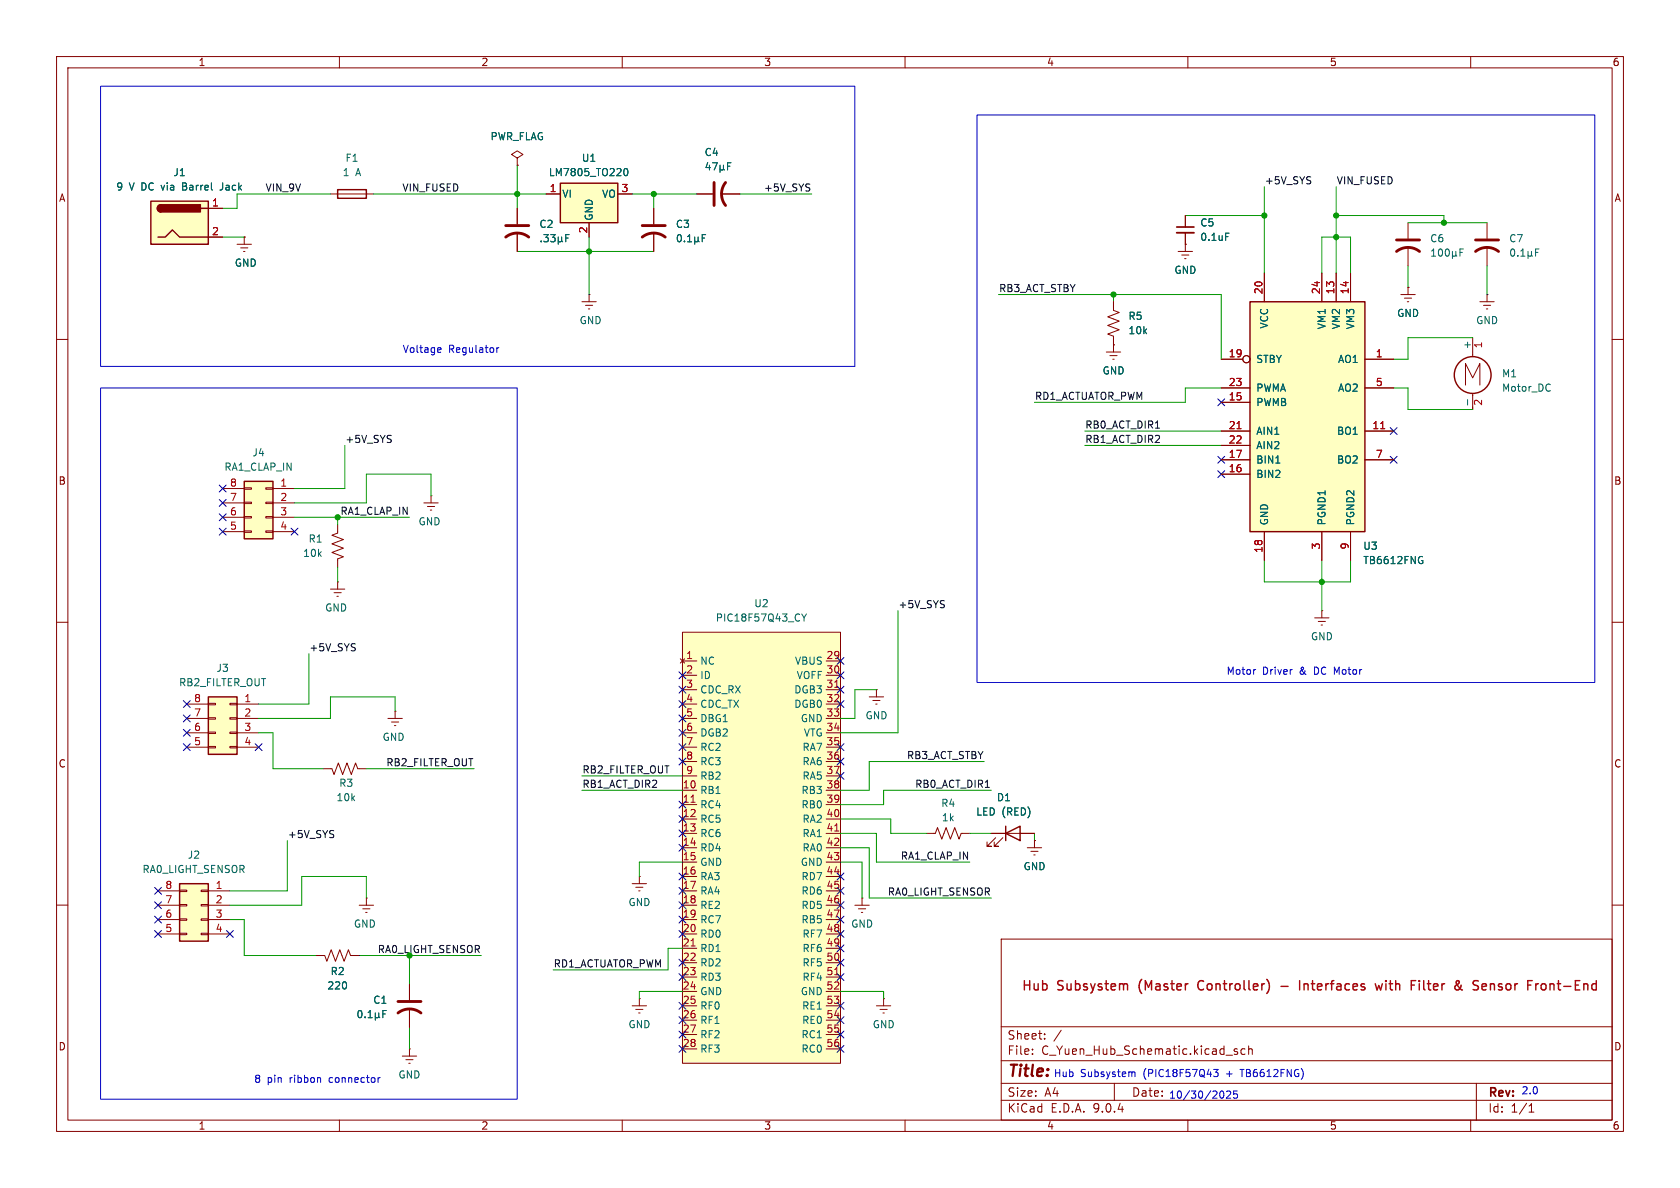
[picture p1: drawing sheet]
<svg xmlns="http://www.w3.org/2000/svg" width="297mm" height="210mm" viewBox="0 0 297 210" stroke-linecap="round" stroke-linejoin="round" font-family="sans-serif">
<g fill="none" stroke="#840000" stroke-width=".18">
<path d="M10 10h277v190h-277zM12 12h273v186h-273zM60 10v2M110 10v2M160 10v2M210 10v2M260 10v2M196.8 53.3v1.6l1.1 .3-2.1 .8 2.1 .8-2.1 .7 2.1 .8-2.1 .8 1 .3v1.6M10 60h2M285 60h2M10 110h2M232.4 109.2h2.5"/>
<path d="M233 109.9h1.3M233.6 110.5h.2M233.7 108h.1M233.7 108v1.2M285 110h2M10 160h2M177 166h108v32h-108zM285 160h2M60 198v2M110 198v2M160 198v2M177 194.5h108"/>
<path d="M177 191.5h108M177 187.5h108M177 181.5h108M182.5 186.3v.1M182.5 185.5v.1M184.7 183.6v.1M184.7 182.8v.1M187.6 182.1l-1.3 2M197 191.5v3M210 198v2M218.7 185.5l-.3-.1-.2 .2v.2l.5 .2v.3h-.5M220.1 185.5l-.4-.1-.3 .3v.4l.1 .2h.6"/>
<path d="M220.7 185.5l.3-.1 .3 .1 .1 .9M220.7 184.9v1.5M260 198v2M261 191.5v6.5M270.3 196.6h.9M270.3 195.5l.4-.4v1.5"/>
</g>
<path d="M120.6 111.8h28v76.2h-28z" fill="#ffffc2"/>
<g fill="none" stroke="#840000" stroke-width=".18">
<path d="M59.7 92.7v1.5l-1 .4 2 .8-2 .7 2 .8-2 .8 2 .7-1 .4v1.5M74.9 88.9h2.6M75.6 89.5h1.2M76.1 90.2h.2M76.2 87.6h.1M76.2 87.6v1.3M58.4 104.1h2.6M59.1 104.8h1.2M59.6 105.4h.2M59.7 102.9h.1M59.7 102.9v1.2M120.3 116.5l.7 .7"/>
<path d="M120.6 111.8h28v76.2h-28zM120.6 116.8h2.6M120.6 119.4h2.6M121 116.5l-.7 .7M146 116.8h2.6M146 119.4h2.6M120.6 121.9h2.6M120.6 124.5h2.6M120.6 127h2.6M120.6 129.5h2.6M120.6 132.1h2.6M120.6 134.6h2.6"/>
<path d="M120.6 137.2h2.6M120.6 139.7h2.6M146 121.9h2.6M146 124.5h2.6M146 127h2.6M146 129.5h2.6M146 132.1h2.6M146 134.6h2.6M146 137.2h2.6M146 139.7h2.6M120.6 142.2h2.6M120.6 144.8h2.6"/>
<path d="M120.6 147.3h2.6M120.6 149.9h2.6M120.6 152.4h2.6M120.6 154.9h2.6M120.6 157.5h2.6M146 142.2h2.6M146 144.8h2.6M146 147.3h2.6M146 149.9h2.6M146 152.4h2.6M146 154.9h2.6M146 157.5h2.6"/>
<path d="M120.6 160h2.6M120.6 162.6h2.6M120.6 165.1h2.6M120.6 167.6h2.6M120.6 170.2h2.6M120.6 172.7h2.6M120.6 175.3h2.6M120.6 177.8h2.6M146 160h2.6M146 162.6h2.6M146 165.1h2.6M146 167.6h2.6"/>
<path d="M146 170.2h2.6M146 172.7h2.6M146 175.3h2.6M146 177.8h2.6M120.6 180.3h2.6M120.6 182.9h2.6M120.6 185.4h2.6M146 180.3h2.6M146 182.9h2.6M146 185.4h2.6"/>
</g>
<path d="M147.6 121.5h.7M122.2 141.8h.7M147.6 146.9h.7M122.2 167.2h.7M147.6 172.3h.7" fill="none" stroke="#a90000" stroke-width=".18"/>
<path d="M141.7 108.5l.4 .7M142.1 109.2v.6M142.6 108.5l-.5 .7" fill="none" stroke="#006464" stroke-width=".18"/>
<path d="M43.2 85.1h5.1v10.2h-5.1z" fill="#ffffc2"/>
<path d="M43.2 85.1h5.1v10.2h-5.1z" fill="none" stroke="#840000" stroke-width=".25"/>
<g fill="none" stroke="#840000" stroke-width=".18">
<path d="M91.4 27.9l1.1-.6-1.1-.6-1 .6 1 .6v1.3M91.4 29.2h.1M247.6 52.1h2.6M248.3 52.7h1.3M248.8 53.3h.2M248.9 50.8h.1M248.9 50.8v1.3M39.4 86.4h3.8M39.4 88.9h3.8M39.4 91.4h3.8M39.4 94h3.8M43.2 86.2h1.2v.3h-1.2z"/>
<path d="M43.2 88.8h1.2v.2h-1.2zM43.2 91.3h1.2v.3h-1.2zM43.2 93.9h1.2v.2h-1.2zM47 86.2h1.3v.3h-1.3zM47 88.8h1.3v.2h-1.3zM47 91.3h1.3v.3h-1.3zM47 93.9h1.3v.2h-1.3zM48.3 86.4h3.8M48.3 88.9h3.8M48.3 91.4h3.8M48.3 94h3.8"/>
</g>
<path d="M221 53.3h20.3v40.7h-20.3z" fill="#ffffc2"/>
<path d="M221 53.3h20.3v40.7h-20.3z" fill="none" stroke="#840000" stroke-width=".25"/>
<g fill="none" stroke="#840000" stroke-width=".18">
<path d="M223.5 48.3v5M233.7 48.3v5M236.2 48.3v5M238.8 48.3v5M215.9 63.5h3.8M215.9 68.6h5.1M215.9 71.1h5.1M215.9 76.2h5.1M215.9 78.7h5.1M241.3 63.5h5.1M241.3 68.6h5.1M241.3 76.2h5.1"/>
<path d="M215.9 81.3h5.1M215.9 83.8h5.1M223.5 94v5.1M233.7 94v5.1M238.8 94v5.1M241.3 81.3h5.1"/>
<circle cx="220.3" cy="63.5" r=".63"/>
</g>
<path d="M218.7 75.8h.7M244.1 75.8h.7" fill="none" stroke="#a90000" stroke-width=".18"/>
<path d="M225.5 81.9h.8M251.2 98.4h.3M251.3 99.1h.2v.4l-.2 .1" fill="none" stroke="#006464" stroke-width=".18"/>
<path d="M36.8 123.2h5.1v10.2h-5.1z" fill="#ffffc2"/>
<g fill="none" stroke="#840000" stroke-width=".25">
<path d="M36.8 123.2h5.1v10.2h-5.1z"/>
<circle cx="260.3" cy="66.3" r="3.3"/>
</g>
<g fill="none" stroke="#840000" stroke-width=".18">
<path d="M209.5 38.1v2M262.9 39.4v2.8M208.3 44.5h2.5M208.9 45.1h1.3M209.4 45.7h.3M209.5 43.2h.1M209.5 41.1v3.4M260.3 59.7v3.3M261.6 53.3h2.6M262.3 54h1.2M262.8 54.6h.2M262.9 52.1h.1"/>
<path d="M262.9 43.7v3.3M262.9 52.1v1.2M259.1 68.1v-3.8l1.2 2.5 1.3-2.5v3.8M260.3 69.5v2.9M33 124.5h3.8M33 127h3.8M33 129.5h3.8M33 132.1h3.8M36.8 124.3h1.3v.3h-1.3zM36.8 126.9h1.3v.2h-1.3zM36.8 129.4h1.3v.3h-1.3zM36.8 132h1.3v.2h-1.3z"/>
<path d="M40.6 124.3h1.3v.3h-1.3zM40.6 126.9h1.3v.2h-1.3zM40.6 129.4h1.3v.3h-1.3zM40.6 132h1.3v.2h-1.3zM41.9 124.5h3.8M41.9 127h3.8M41.9 129.5h3.8M41.9 132.1h3.8"/>
</g>
<path d="M208 40.1h3.1" fill="none" stroke="#840000" stroke-width=".3"/>
<path d="M208 41.1h3.1" fill="none" stroke="#840000" stroke-width=".33"/>
<g fill="none" stroke="#006464" stroke-width=".18">
<path d="M216.7 41.2h.6M267.2 44.1l.2-.1a.68 .68 0 0 1 .4 .6 .68 .68 0 0 1-.4 .7 .84 .84 0 0 1-.2-1.2zM268.3 45.2v.1M268.9 45.3h.7M268.9 44.4l.3-.4v1.3M270.1 45.1l.2 .2h.3l.1-.2M270.1 44.4v1.3M270.7 45.1l.2 .2M270.7 44.4v.7M271.5 44.6h.4M272.1 44h-.6v1.3M259.4 70.6v1"/>
<path d="M274 67.9l.1 .1M274.1 69l-.1 .1"/>
</g>
<path d="M260.9 44.5a3.3 3.3 0 0 1 4 0M260.9 42.4h4" fill="none" stroke="#840000" stroke-width=".51"/>
<path d="M31.7 156.2h5.1v10.2h-5.1z" fill="#ffffc2"/>
<path d="M59.7 33.5h5.1v1.6h-5.1zM31.7 156.2h5.1v10.2h-5.1zM177.8 147.3l2.5-1.2v2.5zM177.8 146.1v2.5" fill="none" stroke="#840000" stroke-width=".25"/>
<g fill="none" stroke="#840000" stroke-width=".18">
<path d="M58.4 34.3h7.6M115.6 36.8v2.8M123.2 34.3h2.8M127.5 34.3h3.3M248.9 39.4v2.8M41.9 43.2h2.5M42.5 43.8h1.3M43.1 44.5h.2M43.2 41.9h.1M43.2 41.9v1.3M102.9 53.3h2.5M103.5 54h1.3"/>
<path d="M104 54.6h.3M104.1 52.1h.1M104.1 52.1v1.2M115.6 41.1v3.4M248.9 43.7v3.3M195.6 62.2h2.5M196.2 62.9h1.3M196.7 63.5h.3M196.8 61h.1M196.8 61v1.2M57.1 135.9h1.6l.4 1 .7-2 .8 2 .7-2 .8 2 .8-2 .3 1h1.6M153.7 123.2h2.5"/>
<path d="M154.3 123.8h1.3M154.8 124.5h.3M154.9 121.9h.1M154.9 121.9v1.3M27.9 157.5h3.8M31.7 157.4h1.3v.2h-1.3zM31.7 159.9h1.3v.2h-1.3zM35.6 157.4h1.2v.2h-1.2zM35.6 159.9h1.2v.2h-1.2zM36.8 157.5h3.8M111.8 156.2h2.5M112.4 156.8h1.3"/>
<path d="M112.9 157.5h.3M113 154.9h.1M113 154.9v1.3M152.4 158.8h.1M152.4 158.8v1.2M175.3 147.3h7.6M176 148.1l-1.5 1.5h.8h-.8v-.8M177.3 148.1l-1.5 1.5h.7h-.7v-.8M181.6 149.9h2.5M182.2 150.5h1.3M182.8 151.1h.2M182.9 148.6h.1"/>
<path d="M182.9 148.6v1.3M27.9 160h3.8M27.9 162.6h3.8M27.9 165.1h3.8M31.7 162.4h1.3v.3h-1.3zM31.7 165h1.3v.2h-1.3zM35.6 162.4h1.2v.3h-1.2zM35.6 165h1.2v.2h-1.2zM36.8 160h3.8M36.8 162.6h3.8M36.8 165.1h3.8M55.9 168.9h1.5l.4 1 .7-2 .8 2 .8-2 .7 2 .8-2 .4 1h1.5"/>
<path d="M72.4 174v2.8M72.4 178.3v3.3M111.8 177.8h2.5M112.4 178.4h1.3M112.9 179.1h.3M113 176.5h.1M113 176.5v1.3M151.1 160h2.6M151.8 160.7h1.2M152.3 161.3h.2M154.9 177.8h2.6M155.6 178.4h1.2"/>
<path d="M156.1 179.1h.2M156.2 176.5h.1M156.2 176.5v1.3M71.1 186.7h2.6M71.8 187.3h1.2M72.3 188h.2M72.4 185.4h.1M72.4 185.4v1.3"/>
</g>
<path d="M113.5 39.9h4.1M126.2 32.3v4M128.3 32.3a3.3 3.3 0 0 0 0 4M113.5 41.9a3.3 3.3 0 0 1 4.1 0M246.9 44.5a3.3 3.3 0 0 1 4.1 0M246.9 42.4h4.1M70.4 179.1a3.3 3.3 0 0 1 4 0M70.4 177h4" fill="none" stroke="#840000" stroke-width=".51"/>
<g fill="none" stroke="#006464" stroke-width=".18">
<path d="M125.1 28.7l-.3 .9h.8M125.4 29.2v.8M126 28.8h.8l-.5 1.2M127.3 29.2v1.3M127.3 29.9l.2 .1h.2l.2-.1M127.9 29.9l.2 .1M127.9 29.2v.7M128.6 29.4h.4M129.2 28.8h-.6v1.2M119.9 41.6l.1-.1a.68 .68 0 0 1 .5 .6 .68 .68 0 0 1-.5 .6l-.1-.1-.2-.3zM121 42.6v.1M121.5 42.7h.8"/>
<path d="M121.5 41.8l.4-.3v1.2M122.8 42.6l.2 .1h.2l.2-.1M122.8 41.9v1.3M123.4 42.6l.2 .1M123.4 41.9v.7M124.1 42.1h.5M124.8 41.5h-.7v1.2M253.1 45.3h.7M253.1 44.4l.3-.4v1.3M254.4 44.1l.2-.1a.68 .68 0 0 1 .4 .6 .68 .68 0 0 1-.4 .7l-.2-.1-.1-.4zM255.6 44.1l.2-.1a.68 .68 0 0 1 .4 .6 .68 .68 0 0 1-.4 .7l-.2-.1-.1-.4zM256.8 45.1l.2 .2h.2l.2-.2"/>
<path d="M256.8 44.4v1.3M257.4 45.1l.2 .2M257.4 44.4v.7M258.1 44.6h.4M258.7 44h-.6v1.3M63.4 178.7l.2-.1a.68 .68 0 0 1 .4 .7 .68 .68 0 0 1-.4 .6 .84 .84 0 0 1-.2-1.2zM64.5 179.8v.1M65.1 179.9h.7M65.1 179l.3-.4v1.3M66.4 179.7l.1 .2h.3l.2-.2M66.4 179.1v1.2M67 179.7l.1 .2"/>
<path d="M67 179.1v.6M67.7 179.2h.4M68.3 178.6h-.6v1.3"/>
</g>
<path d="M99.1 32.4h10.1v7h-10.1z" fill="#ffffc2"/>
<path d="M99.1 32.4h10.1v7h-10.1z" fill="none" stroke="#840000" stroke-width=".25"/>
<g fill="none" stroke="#840000" stroke-width=".18">
<path d="M91.4 36.8v2.8M96.5 34.3h2.6M104.1 39.4v2.5M109.2 34.3h2.6M91.4 41.1v3.4M68.6 127h2.5M69.2 127.6h1.3M69.7 128.3h.3M69.8 125.7h.1M69.8 125.7v1.3M64.8 158.8h.1M64.8 158.8v1.2"/>
<path d="M163.8 147.3h1.6l.3-1 .8 2 .8-2 .7 2 .8-2 .7 2 .4-1h1.5M63.5 160h2.5M64.1 160.7h1.3M64.6 161.3h.3"/>
</g>
<path d="M110.5 29.9l.1-.1a.68 .68 0 0 1 .4 .6 .68 .68 0 0 1-.4 .7 .84 .84 0 0 1-.1-1.2zM95.7 42.6v.1M96.1 41.5h.8l-.4 .5 .4 .1v.5l-.2 .1-.6-.1M97.4 41.5h.7l-.4 .5 .4 .1v.5l-.2 .1-.5-.1M98.7 42.6l.2 .1h.2l.2-.1M98.7 41.9v1.3M99.3 42.6l.2 .1M99.3 41.9v.7M100 42.1h.4M100.6 41.5h-.6v1.2" fill="none" stroke="#006464" stroke-width=".18"/>
<path d="M89.4 39.9h4.1M89.4 41.9a3.3 3.3 0 0 1 4.1 0" fill="none" stroke="#840000" stroke-width=".51"/>
<path d="M26.7 35.6h10.1v7.6h-10.1z" fill="#ffffc2"/>
<path d="M26.7 35.6h10.1v7.6h-10.1zM28.4 36.2a.64 .64 0 0 0-.6 .6 .64 .64 0 0 0 .6 .7M35.6 36.8h1.2M27.9 41.9h1.3l1.3-1.3 1.2 1.3h5.1" fill="none" stroke="#840000" stroke-width=".25"/>
<g fill="#840000" stroke="#840000" stroke-width=".25">
<path d="M28 36.4l.4-.2v1.3a.63 .63 0 0 1-.5-.4 .63 .63 0 0 1 .1-.7z"/>
<path d="M28.4 36.2h7v1.3h-7z"/>
</g>
<g fill="none" stroke="#840000" stroke-width=".18">
<path d="M36.8 36.8h2.6M91.4 29.2h.1M91.4 36.8v2.8M96.5 34.3h2.6M104.1 39.4v2.5M109.2 34.3h2.6M115.6 36.8v2.8M123.2 34.3h2.8M127.5 34.3h3.3M209.5 38.1v2M36.8 41.9h2.6M43.2 41.9h.1"/>
<path d="M91.4 41.1v3.4M115.6 41.1v3.4M196.8 53.3v1.3M196.8 59.7v1.3M209.5 43.2h.1M209.5 41.1v2.1M223.5 48.3v5M233.7 48.3v5M236.2 48.3v5M238.8 48.3v5M248.9 50.8h.1M196.8 61h.1"/>
<path d="M215.9 63.5h3.8M215.9 68.6h5.1M215.9 71.1h5.1M215.9 76.2h5.1M215.9 78.7h5.1M241.3 63.5h5.1M241.3 68.6h5.1M241.3 76.2h5.1M215.9 81.3h5.1M215.9 83.8h5.1M223.5 94v5.1M233.7 94v5.1"/>
<path d="M238.8 94v5.1M241.3 81.3h5.1M175.3 147.3h2.5M180.3 147.3h2.6M182.9 148.6h.1M55.9 168.9h1.2M62.2 168.9h1.3M72.4 174v2.8M72.4 178.3v3.3"/>
<circle cx="220.3" cy="63.5" r=".63"/>
</g>
<g fill="none" stroke="#006464" stroke-width=".18">
<path d="M39.2 33.5l-.3 .1M110.5 29.9l.1-.1a.68 .68 0 0 1 .4 .6 .68 .68 0 0 1-.4 .7 .84 .84 0 0 1-.1-1.2zM125.1 28.7l-.3 .9h.8M125.4 29.2v.8M126 28.8h.8l-.5 1.2M127.3 29.2v1.3M127.3 29.9l.2 .1h.2l.2-.1M127.9 29.9l.2 .1M127.9 29.2v.7M128.6 29.4h.4M129.2 28.8h-.6v1.2M95.7 42.6v.1"/>
<path d="M96.1 41.5h.8l-.4 .5 .4 .1v.5l-.2 .1-.6-.1M97.4 41.5h.7l-.4 .5 .4 .1v.5l-.2 .1-.5-.1M98.7 42.6l.2 .1h.2l.2-.1M98.7 41.9v1.3M99.3 42.6l.2 .1M99.3 41.9v.7M100 42.1h.4M100.6 41.5h-.6v1.2M119.9 41.6l.1-.1a.68 .68 0 0 1 .5 .6 .68 .68 0 0 1-.5 .6l-.1-.1-.2-.3zM121 42.6v.1M121.5 42.7h.8M121.5 41.8l.4-.3v1.2"/>
<path d="M122.8 42.6l.2 .1h.2l.2-.1M122.8 41.9v1.3M123.4 42.6l.2 .1M123.4 41.9v.7M124.1 42.1h.5M124.8 41.5h-.7v1.2M216.7 41.2h.6M225.5 81.9h.8M251.2 98.4h.3M251.3 99.1h.2v.4l-.2 .1M63.4 178.7l.2-.1a.68 .68 0 0 1 .4 .7 .68 .68 0 0 1-.4 .6 .84 .84 0 0 1-.2-1.2zM64.5 179.8v.1"/>
<path d="M65.1 179.9h.7M65.1 179l.3-.4v1.3M66.4 179.7l.1 .2h.3l.2-.2M66.4 179.1v1.2M67 179.7l.1 .2M67 179.1v.6M67.7 179.2h.4M68.3 178.6h-.6v1.3"/>
</g>
<g fill="none" stroke="#009600" stroke-width=".18">
<path d="M58.4 34.3h-16.5v2.5h-2.5M66 34.3h30.5M91.4 29.2v7.6M111.8 34.3h11.4M115.6 34.3v2.5M130.8 34.3h12.7M209.5 38.1h14M223.5 33v15.3M236.2 38.1h19.1v1.3M236.2 33v15.3M248.9 39.4h14M39.4 41.9h3.8"/>
<path d="M91.4 44.5h24.2M104.1 41.9v10.2M176.5 52.1h39.4v11.4M196.8 52.1v1.2M233.7 48.3v-6.4h5.1v6.4M248.9 47v3.8M260.3 59.7h-11.4v3.8h-2.5M262.9 47v5.1M61 78.7v7.7h-8.9M191.8 78.7h24.1M191.8 76.2h24.1M215.9 68.6h-6.4v2.5h-26.6"/>
<path d="M246.4 68.6h2.5v3.8h11.4M52.1 91.4h20.3M59.7 91.4v1.3M76.2 87.6v-3.8h-11.4v5.1h-12.7M223.5 99.1v3.8h15.3v-3.8M233.7 99.1v8.9M54.6 115.6v8.9h-8.9M59.7 100.3v2.6M158.7 108v21.5h-10.1M45.7 129.5h2.6v6.4h8.8M64.8 135.9h19M69.8 125.7v-2.5h-11.4v3.8h-12.7"/>
<path d="M102.9 139.7h17.7M102.9 137.2h17.7M154.9 121.9h-3.8v5.1h-2.5M174 134.6h-20.3v5.1h-5.1M175.3 139.7h-19.1v2.5h-7.6M50.8 148.6v8.9h-10.2M64.8 158.8v-3.9h-11.5v5.1h-12.7M120.6 152.4h-7.6v2.5M148.6 144.8h8.9v2.5h6.3M148.6 149.9h5.1v8.9h21.6M148.6 152.4h3.8v6.4M148.6 147.3h6.3v5.1h16.5"/>
<path d="M171.4 147.3h3.9M182.9 147.3v1.3M40.6 162.6h2.6v6.3h12.7M63.5 168.9h21.6M72.4 168.9v5.1M120.6 175.3h-7.6v1.2M120.6 167.6h-2.5v3.9h-20.3M148.6 175.3h7.6v1.2M72.4 181.6v3.8"/>
</g>
<g fill="none" stroke="#000084" stroke-width=".18">
<path d="M215.3 70.5l1.2 1.2M216.5 70.5l-1.2 1.2M245.8 75.6l1.2 1.2M247 75.6l-1.2 1.2M38.8 88.3l1.2 1.2M38.8 85.8l1.2 1.2M38.8 93.4l1.2 1.2M38.8 90.8l1.2 1.2M40 88.3l-1.2 1.2M40 85.8l-1.2 1.2M40 93.4l-1.2 1.2M40 90.8l-1.2 1.2"/>
<path d="M51.5 93.4l1.2 1.2M52.7 93.4l-1.2 1.2M215.3 80.7l1.2 1.2M215.3 83.2l1.2 1.2M216.5 80.7l-1.2 1.2M216.5 83.2l-1.2 1.2M245.8 80.7l1.2 1.2M247 80.7l-1.2 1.2M120 118.8l1.3 1.2M121.3 118.8l-1.3 1.2M148 116.2l1.2 1.2M148 118.8l1.2 1.2"/>
<path d="M149.2 116.2l-1.2 1.2M149.2 118.8l-1.2 1.2M32.4 128.9l1.2 1.2M32.4 123.9l1.2 1.2M32.4 131.5l1.2 1.2M32.4 126.4l1.2 1.2M33.6 128.9l-1.2 1.2M33.6 123.9l-1.2 1.2M33.6 131.5l-1.2 1.2M33.6 126.4l-1.2 1.2M45.1 131.5l1.2 1.2M46.3 131.5l-1.2 1.2"/>
<path d="M120 126.4l1.3 1.2M120 134l1.3 1.2M120 128.9l1.3 1.2M120 131.5l1.3 1.2M120 123.9l1.3 1.2M120 121.3l1.3 1.2M121.3 126.4l-1.3 1.2M121.3 134l-1.3 1.2M121.3 128.9l-1.3 1.2M121.3 131.5l-1.3 1.2M121.3 123.9l-1.3 1.2M121.3 121.3l-1.3 1.2"/>
<path d="M148 134l1.2 1.2M148 136.6l1.2 1.2M148 121.3l1.2 1.2M148 123.9l1.2 1.2M148 131.5l1.2 1.2M149.2 121.3l-1.2 1.2M149.2 134l-1.2 1.2M149.2 136.6l-1.2 1.2M149.2 123.9l-1.2 1.2M149.2 131.5l-1.2 1.2M27.3 159.4l1.2 1.2M27.3 156.9l1.2 1.2"/>
<path d="M28.5 159.4l-1.2 1.2M28.5 156.9l-1.2 1.2M120 141.6l1.3 1.2M120 154.3l1.3 1.2M120 149.3l1.3 1.2M120 144.2l1.3 1.2M120 159.4l1.3 1.2M120 146.7l1.3 1.2M120 156.9l1.3 1.2M121.3 141.6l-1.3 1.2M121.3 154.3l-1.3 1.2M121.3 149.3l-1.3 1.2"/>
<path d="M121.3 144.2l-1.3 1.2M121.3 159.4l-1.3 1.2M121.3 146.7l-1.3 1.2M121.3 156.9l-1.3 1.2M148 156.9l1.2 1.2M148 154.3l1.2 1.2M148 159.4l1.2 1.2M149.2 156.9l-1.2 1.2M149.2 154.3l-1.2 1.2M149.2 159.4l-1.2 1.2M27.3 162l1.2 1.2M27.3 164.5l1.2 1.2"/>
<path d="M28.5 162l-1.2 1.2M28.5 164.5l-1.2 1.2M40 164.5l1.2 1.2M41.2 164.5l-1.2 1.2M120 179.7l1.3 1.2M120 162l1.3 1.2M120 169.6l1.3 1.2M120 172.1l1.3 1.2M120 177.2l1.3 1.2M120 164.5l1.3 1.2M121.3 162l-1.3 1.2M121.3 164.5l-1.3 1.2"/>
<path d="M121.3 179.7l-1.3 1.2M121.3 169.6l-1.3 1.2M121.3 172.1l-1.3 1.2M121.3 177.2l-1.3 1.2M148 177.2l1.2 1.2M148 172.1l1.2 1.2M148 179.7l1.2 1.2M148 167l1.2 1.2M148 164.5l1.2 1.2M148 169.6l1.2 1.2M148 162l1.2 1.2M149.2 177.2l-1.2 1.2"/>
<path d="M149.2 172.1l-1.2 1.2M149.2 179.7l-1.2 1.2M149.2 167l-1.2 1.2M149.2 164.5l-1.2 1.2M149.2 169.6l-1.2 1.2M149.2 162l-1.2 1.2M120 184.8l1.3 1.2M120 182.3l1.3 1.2M121.3 184.8l-1.3 1.2M121.3 182.3l-1.3 1.2M148 182.3l1.2 1.2M148 184.8l1.2 1.2"/>
<path d="M149.2 182.3l-1.2 1.2M149.2 184.8l-1.2 1.2"/>
</g>
<g fill="none" stroke="#0000c2" stroke-width=".18">
<path d="M17.8 15.2h133.3v49.6h-133.3zM172.7 20.3h109.2v100.4h-109.2zM17.8 68.6h73.6v125.7h-73.6zM77.5 61.5h.4l.1 .3-.6 .1M77.9 62.2l-.4 .1M87.8 61.5v.8M88.2 61.5l-.4 .2M221.9 118.4h.1M67.2 190.5l-.4 .2M200.5 189.5l.1 .2v.6M214.6 189.1h.7l-.4 .4 .4 .2v.4l-.2 .2h-.4M215.9 192.9a.68 .68 0 0 1 .5 .6 .68 .68 0 0 1-.5 .6"/>
<path d="M216.8 193l.5-.1 .3 .3-.8 .9h.8M218.7 192.9h-.6v.6l.1-.2 .5 .1 .1 .2-.1 .4-.2 .1-.4-.1M219.2 189.1h.7"/>
</g>
<g fill="none" stroke="#aa001b" stroke-width=".25">
<path d="M211.8 173.7v.9M226.5 174.4h1.2M229.8 173.3v1.7M230.5 173.9v1.1M230.8 173.9l-.3 .2M243.1 173.9l.3 1.1 .4-.8 .3 .8 .3-1.1M250.9 173.3v.2M250.9 173.9v1.1M258.1 174.7l.4 .3M258.3 174.1l-.1 .4M262.2 173.9l.5 .1 .1 .3-.8 .1M262.7 174.9l-.5 .1"/>
<path d="M273.2 174.1l-.4-.2-.3 .3v.5l.1 .2 .4 .1 .2-.2"/>
</g>
<path d="M218.7 75.8h.7M244.1 75.8h.7" fill="none" stroke="#a90000" stroke-width=".18"/>
<g fill="#009600" stroke="#009600" stroke-width=".18">
<circle cx="59.7" cy="91.4" r=".46"/>
<circle cx="115.6" cy="34.3" r=".46"/>
<circle cx="91.4" cy="34.3" r=".46"/>
<circle cx="104.1" cy="44.5" r=".46"/>
<circle cx="233.7" cy="102.9" r=".46"/>
<circle cx="255.3" cy="39.4" r=".46"/>
<circle cx="223.5" cy="38.1" r=".46"/>
<circle cx="196.8" cy="52.1" r=".46"/>
<circle cx="236.2" cy="38.1" r=".46"/>
<circle cx="236.2" cy="41.9" r=".46"/>
</g>
<text font-size="2.8" fill="#840000" x="178" y="190.9">Title:</text>
<g font-size="2.3" fill="#aa001b">
<text x="180.5" y="175.5">Hub</text>
<text x="186.9" y="175.5">Subsystem</text>
<text x="201.6" y="175.5">(Master</text>
<text x="212.5" y="175.5">Controller)</text>
<text x="231.3" y="175.5">Interfaces</text>
<text x="245.3" y="175.5">with</text>
<text x="251.9" y="175.5">Filter</text>
<text x="260" y="175.5">&amp;</text>
<text x="263.8" y="175.5">Sensor</text>
<text x="273.8" y="175.5">Front-End</text>
</g>
<g font-size="2.1" fill="#840000">
<text x="178" y="184">Sheet:</text>
<text x="178" y="186.7">File:</text>
<text x="184.1" y="186.7">C_Yuen_Hub_Schematic.kicad_sch</text>
<text x="178" y="196.9">KiCad</text>
<text x="178" y="194.1">Size:</text>
<text x="184.7" y="194.1">A4</text>
<text x="185.7" y="196.9">E.D.A.</text>
<text x="193.3" y="196.9">9.0.4</text>
<text x="200" y="194.1">Date:</text>
<text x="263" y="194.3">Rev:</text>
<text x="263" y="196.9">Id:</text>
<text x="267.1" y="196.9">1/1</text>
</g>
<g font-size="1.8" fill="#840000">
<text x="35" y="11.9">1</text>
<text x="85" y="11.9">2</text>
<text x="135" y="11.9">3</text>
<text x="185" y="11.9">4</text>
<text x="235" y="11.9">5</text>
<text x="285" y="11.9">6</text>
<text x="10.3" y="35.9">A</text>
<text x="285.3" y="35.9">A</text>
<text x="10.3" y="85.9">B</text>
<text x="285.3" y="85.9">B</text>
<text x="10.3" y="135.9">C</text>
<text x="285.3" y="135.9">C</text>
<text x="10.3" y="185.9">D</text>
<text x="285.3" y="185.9">D</text>
<text x="35" y="199.9">1</text>
<text x="85" y="199.9">2</text>
<text x="135" y="199.9">3</text>
<text x="185" y="199.9">4</text>
<text x="235" y="199.9">5</text>
<text x="285" y="199.9">6</text>
</g>
<g font-size="1.8" fill="#006464">
<text x="61" y="28.8">F1</text>
<text x="86.6" y="25">PWR_FLAG</text>
<text x="102.8" y="28.8">U1</text>
<text x="124.5" y="27.8">C4</text>
<text x="20.5" y="33.9">9</text>
<text x="22.8" y="33.9">V DC via</text>
<text x="30.6" y="31.3">J1</text>
<text x="32.7" y="33.9">Barrel</text>
<text x="39.6" y="33.9">Jack</text>
<text x="60.5" y="31.3">1</text>
<text x="62.9" y="31.3">A</text>
<text x="96.9" y="31.3">LM7805_TO220</text>
<text x="99.3" y="35.2">VI</text>
<text x="106.3" y="35.2">VO</text>
<text x="95.3" y="40.5">C2</text>
<text x="105" y="39.1" transform="rotate(-90 105 39.1)">GND</text>
<text x="119.4" y="40.5">C3</text>
<text x="212.1" y="40.2">C5</text>
<text x="41.4" y="47.3">GND</text>
<text x="212.1" y="42.8">0.1uF</text>
<text x="252.7" y="43">C6</text>
<text x="266.7" y="43">C7</text>
<text x="207.5" y="48.6">GND</text>
<text x="102.4" y="57.5">GND</text>
<text x="199.4" y="56.7">R5</text>
<text x="199.4" y="59.3">10k</text>
<text x="224.4" y="58.2" transform="rotate(-90 224.4 58.2)">VCC</text>
<text x="234.5" y="58.3" transform="rotate(-90 234.5 58.3)">VM1</text>
<text x="237.1" y="58.3" transform="rotate(-90 237.1 58.3)">VM2</text>
<text x="239.6" y="58.3" transform="rotate(-90 239.6 58.3)">VM3</text>
<text x="246.9" y="56.2">GND</text>
<text x="260.9" y="57.5">GND</text>
<text x="222" y="64.4">STBY</text>
<text x="236.5" y="64.4">AO1</text>
<text x="260.1" y="61.8" transform="rotate(-90 260.1 61.8)">+</text>
<text x="194.8" y="66.4">GND</text>
<text x="222" y="69.4">PWMA</text>
<text x="222" y="72">PWMB</text>
<text x="236.5" y="69.4">AO2</text>
<text x="265.4" y="66.9">M1</text>
<text x="265.4" y="69.4">Motor_DC</text>
<text x="222" y="77.1">AIN1</text>
<text x="236.3" y="77.1">BO1</text>
<text x="39.6" y="83.4">RA1_CLAP_IN</text>
<text x="44.5" y="80.9">J4</text>
<text x="222" y="79.6">AIN2</text>
<text x="222" y="82.1">BIN1</text>
<text x="236.3" y="82.1">BO2</text>
<text x="222" y="84.7">BIN2</text>
<text x="73.9" y="93.1">GND</text>
<text x="224.4" y="93" transform="rotate(-90 224.4 93)">GND</text>
<text x="234.5" y="93" transform="rotate(-90 234.5 93)">PGND1</text>
<text x="239.6" y="93" transform="rotate(-90 239.6 93)">PGND2</text>
<text x="53.5" y="98.7">10k</text>
<text x="54.5" y="96.1">R1</text>
<text x="240.9" y="99.9">TB6612FNG</text>
<text x="240.9" y="97.4">U3</text>
<text x="133.2" y="107.5">U2</text>
<text x="57.4" y="108.3">GND</text>
<text x="126.4" y="110.1">PIC18F57Q43_CY</text>
<text x="231.7" y="113.4">GND</text>
<text x="38.2" y="119">J3</text>
<text x="123.7" y="117.7">NC</text>
<text x="140.4" y="117.7">VBUS</text>
<text x="31.6" y="121.5">RB2_FILTER_OUT</text>
<text x="123.7" y="120.2">ID</text>
<text x="123.7" y="122.8">CDC_RX</text>
<text x="123.7" y="125.3">CDC_TX</text>
<text x="140.3" y="122.8">DGB3</text>
<text x="140.3" y="125.3">DGB0</text>
<text x="140.7" y="120.2">VOFF</text>
<text x="67.5" y="131.2">GND</text>
<text x="123.7" y="127.9">DBG1</text>
<text x="123.7" y="130.4">DGB2</text>
<text x="141.5" y="127.9">GND</text>
<text x="142" y="130.4">VTG</text>
<text x="152.9" y="127.4">GND</text>
<text x="123.7" y="132.9">RC2</text>
<text x="123.7" y="135.5">RC3</text>
<text x="141.8" y="132.9">RA7</text>
<text x="141.8" y="135.5">RA6</text>
<text x="59.4" y="141.8">10k</text>
<text x="59.9" y="139.3">R3</text>
<text x="123.7" y="138">RB2</text>
<text x="123.7" y="140.6">RB1</text>
<text x="123.7" y="143.1">RC4</text>
<text x="141.6" y="140.6">RB3</text>
<text x="141.6" y="143.1">RB0</text>
<text x="141.8" y="138">RA5</text>
<text x="166.3" y="142.8">R4</text>
<text x="176.1" y="141.8">D1</text>
<text x="123.7" y="145.6">RC5</text>
<text x="123.7" y="148.2">RC6</text>
<text x="141.8" y="145.6">RA2</text>
<text x="141.8" y="148.2">RA1</text>
<text x="166.4" y="145.4">1k</text>
<text x="172.5" y="144.4">LED (RED)</text>
<text x="25.1" y="154.5">RA0_LIGHT_SENSOR</text>
<text x="33.1" y="152">J2</text>
<text x="123.7" y="150.7">RD4</text>
<text x="123.7" y="153.3">GND</text>
<text x="123.7" y="155.8">RA3</text>
<text x="141.5" y="153.3">GND</text>
<text x="141.6" y="155.8">RD7</text>
<text x="141.8" y="150.7">RA0</text>
<text x="180.9" y="154">GND</text>
<text x="111" y="160.4">GND</text>
<text x="123.7" y="158.3">RA4</text>
<text x="123.7" y="160.9">RE2</text>
<text x="141.6" y="158.3">RD6</text>
<text x="141.6" y="160.9">RD5</text>
<text x="62.5" y="164.2">GND</text>
<text x="123.7" y="163.4">RC7</text>
<text x="123.7" y="166">RD0</text>
<text x="141.6" y="163.4">RB5</text>
<text x="141.8" y="166">RF7</text>
<text x="150.4" y="164.2">GND</text>
<text x="58.3" y="172.6">R2</text>
<text x="123.7" y="168.5">RD1</text>
<text x="123.7" y="171">RD2</text>
<text x="123.7" y="173.6">RD3</text>
<text x="141.8" y="168.5">RF6</text>
<text x="141.8" y="171">RF5</text>
<text x="141.8" y="173.6">RF4</text>
<text x="57.8" y="175.1">220</text>
<text x="65.9" y="177.6">C1</text>
<text x="123.7" y="176.1">GND</text>
<text x="123.7" y="178.7">RF0</text>
<text x="141.5" y="176.1">GND</text>
<text x="141.7" y="178.7">RE1</text>
<text x="111" y="182">GND</text>
<text x="123.7" y="181.2">RF1</text>
<text x="123.7" y="183.7">RF2</text>
<text x="141.6" y="183.7">RC1</text>
<text x="141.7" y="181.2">RE0</text>
<text x="154.2" y="182">GND</text>
<text x="70.3" y="190.9">GND</text>
<text x="123.7" y="186.3">RF3</text>
<text x="141.6" y="186.3">RC0</text>
</g>
<g font-size="1.8" fill="#0f0f0f">
<text x="46.8" y="33.9">VIN_9V</text>
<text x="71" y="33.9">VIN_FUSED</text>
<text x="135" y="33.9">+5V_SYS</text>
<text x="223.5" y="32.7">+5V_SYS</text>
<text x="236.2" y="32.7">VIN_FUSED</text>
<text x="176.5" y="51.7">RB3_ACT_STBY</text>
<text x="182.9" y="70.8">RD1_ACTUATOR_PWM</text>
<text x="191.8" y="75.9">RB0_ACT_DIR1</text>
<text x="61" y="78.4">+5V_SYS</text>
<text x="191.8" y="78.4">RB1_ACT_DIR2</text>
<text x="60.1" y="91.1">RA1_CLAP_IN</text>
<text x="158.7" y="107.6">+5V_SYS</text>
<text x="54.6" y="115.2">+5V_SYS</text>
<text x="68.2" y="135.5">RB2_FILTER_OUT</text>
<text x="102.9" y="136.8">RB2_FILTER_OUT</text>
<text x="160.2" y="134.3">RB3_ACT_STBY</text>
<text x="102.9" y="139.4">RB1_ACT_DIR2</text>
<text x="161.7" y="139.4">RB0_ACT_DIR1</text>
<text x="50.8" y="148.2">+5V_SYS</text>
<text x="159.2" y="152.1">RA1_CLAP_IN</text>
<text x="156.9" y="158.4">RA0_LIGHT_SENSOR</text>
<text x="97.8" y="171.1">RD1_ACTUATOR_PWM</text>
</g>
<g font-size="1.8" fill="#a90000">
<text x="97.1" y="34">1</text>
<text x="109.8" y="34">3</text>
<text x="37.4" y="36.6">1</text>
<text x="37.4" y="41.7">2</text>
<text x="103.9" y="41.3" transform="rotate(-90 103.9 41.3)">2</text>
<text x="223.3" y="52.1" transform="rotate(-90 223.3 52.1)">20</text>
<text x="233.4" y="52.1" transform="rotate(-90 233.4 52.1)">24</text>
<text x="236" y="52.1" transform="rotate(-90 236 52.1)">13</text>
<text x="238.5" y="52.1" transform="rotate(-90 238.5 52.1)">14</text>
<text x="217.1" y="63.2">19</text>
<text x="243.1" y="63.2">1</text>
<text x="262.3" y="61.7" transform="rotate(-90 262.3 61.7)">1</text>
<text x="217.1" y="68.3">23</text>
<text x="217.1" y="70.9">15</text>
<text x="243.1" y="68.3">5</text>
<text x="262.3" y="71.8" transform="rotate(-90 262.3 71.8)">2</text>
<text x="217.1" y="75.9">21</text>
<text x="242.5" y="75.9">11</text>
<text x="217.1" y="78.5">22</text>
<text x="217.1" y="81">17</text>
<text x="217.1" y="83.6">16</text>
<text x="243.1" y="81">7</text>
<text x="40.6" y="86.1">8</text>
<text x="40.6" y="88.6">7</text>
<text x="49.5" y="86.1">1</text>
<text x="49.5" y="88.6">2</text>
<text x="40.6" y="91.2">6</text>
<text x="40.6" y="93.7">5</text>
<text x="49.5" y="91.2">3</text>
<text x="49.5" y="93.7">4</text>
<text x="223.3" y="97.8" transform="rotate(-90 223.3 97.8)">18</text>
<text x="233.4" y="97.2" transform="rotate(-90 233.4 97.2)">3</text>
<text x="238.5" y="97.2" transform="rotate(-90 238.5 97.2)">9</text>
<text x="121.2" y="116.6">1</text>
<text x="121.2" y="119.1">2</text>
<text x="146" y="116.6">29</text>
<text x="146" y="119.1">30</text>
<text x="34.2" y="124.2">8</text>
<text x="43.1" y="124.2">1</text>
<text x="121.2" y="121.7">3</text>
<text x="121.2" y="124.2">4</text>
<text x="146" y="121.7">31</text>
<text x="146" y="124.2">32</text>
<text x="34.2" y="126.7">7</text>
<text x="34.2" y="129.3">6</text>
<text x="34.2" y="131.8">5</text>
<text x="43.1" y="126.7">2</text>
<text x="43.1" y="129.3">3</text>
<text x="43.1" y="131.8">4</text>
<text x="121.2" y="126.7">5</text>
<text x="121.2" y="129.3">6</text>
<text x="121.2" y="131.8">7</text>
<text x="146" y="126.7">33</text>
<text x="146" y="129.3">34</text>
<text x="146" y="131.8">35</text>
<text x="121.2" y="134.4">8</text>
<text x="121.2" y="136.9">9</text>
<text x="146" y="134.4">36</text>
<text x="146" y="136.9">37</text>
<text x="120.6" y="139.4">10</text>
<text x="120.6" y="142">11</text>
<text x="146" y="139.4">38</text>
<text x="146" y="142">39</text>
<text x="120.6" y="144.5">12</text>
<text x="120.6" y="147.1">13</text>
<text x="120.6" y="149.6">14</text>
<text x="146" y="144.5">40</text>
<text x="146" y="147.1">41</text>
<text x="146" y="149.6">42</text>
<text x="120.6" y="152.1">15</text>
<text x="120.6" y="154.7">16</text>
<text x="146" y="152.1">43</text>
<text x="146" y="154.7">44</text>
<text x="29.1" y="157.2">8</text>
<text x="29.1" y="159.8">7</text>
<text x="38" y="157.2">1</text>
<text x="38" y="159.8">2</text>
<text x="120.6" y="157.2">17</text>
<text x="120.6" y="159.8">18</text>
<text x="146" y="157.2">45</text>
<text x="146" y="159.8">46</text>
<text x="29.1" y="162.3">6</text>
<text x="29.1" y="164.8">5</text>
<text x="38" y="162.3">3</text>
<text x="38" y="164.8">4</text>
<text x="120.6" y="162.3">19</text>
<text x="120.6" y="164.8">20</text>
<text x="120.6" y="167.4">21</text>
<text x="146" y="162.3">47</text>
<text x="146" y="164.8">48</text>
<text x="146" y="167.4">49</text>
<text x="120.6" y="169.9">22</text>
<text x="120.6" y="172.5">23</text>
<text x="146" y="169.9">50</text>
<text x="146" y="172.5">51</text>
<text x="120.6" y="175">24</text>
<text x="120.6" y="177.5">25</text>
<text x="146" y="175">52</text>
<text x="146" y="177.5">53</text>
<text x="120.6" y="180.1">26</text>
<text x="120.6" y="182.6">27</text>
<text x="120.6" y="185.2">28</text>
<text x="146" y="180.1">54</text>
<text x="146" y="182.6">55</text>
<text x="146" y="185.2">56</text>
</g>
<g font-size="1.8" fill="#0000c2">
<text x="71.1" y="62.6">Voltage</text>
<text x="79.3" y="62.6">Regulator</text>
<text x="216.7" y="119.5">Motor</text>
<text x="223.2" y="119.5">Driver</text>
<text x="229.9" y="119.5">&amp;</text>
<text x="232.6" y="119.5">DC Motor</text>
<text x="44.8" y="191.6">8</text>
<text x="47.2" y="191.6">pin</text>
<text x="51.3" y="191.6">ribbon</text>
<text x="58.5" y="191.6">connector</text>
<text x="186.4" y="190.6">Hub</text>
<text x="191.2" y="190.6">Subsystem</text>
<text x="202.4" y="190.6">(PIC18F57Q43</text>
<text x="217.3" y="190.6">+</text>
<text x="220" y="190.6">TB6612FNG)</text>
<text x="206.6" y="194.4">10/30/2025</text>
<text x="268.9" y="193.7">2.0</text>
</g>
<text font-size="1.8" fill="#009600" x="66.7" y="168.6">RA0_LIGHT_SENSOR</text>
</svg>
